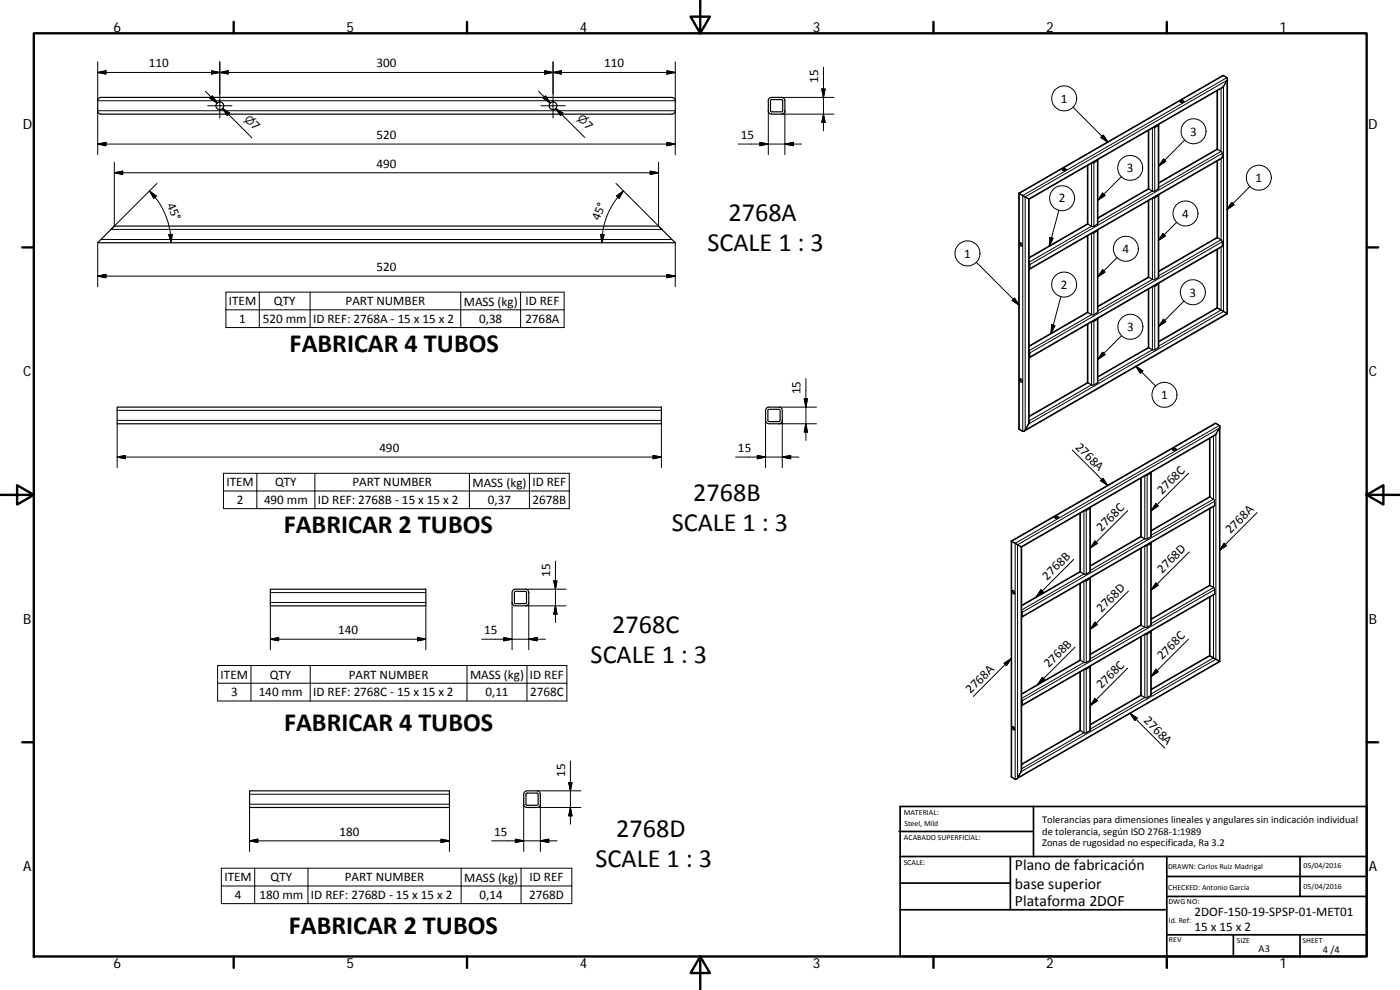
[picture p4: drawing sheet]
<svg xmlns="http://www.w3.org/2000/svg" width="420mm" height="297mm" viewBox="0 0 420 297" stroke-linecap="round" stroke-linejoin="round" font-family="sans-serif">
<g fill="none" stroke="#000" stroke-width=".36">
<path d="M29.6 29.5l.7-.3h171.3a1.01 1.01 0 0 1 1.1 1v3a1.09 1.09 0 0 1-1.1 1h-171.3a1.01 1.01 0 0 1-1-1v-3.1zM230.9 29.5l.7-.3h3a.94 .94 0 0 1 1 1v3a1.01 1.01 0 0 1-1 1h-3a1.01 1.01 0 0 1-1-1v-3.1zM231.4 30h3.4v3.5l-3.5-.1zM347.7 37.4l-.1 .3-1.2 .6h-.4M347.8 37.4v19.2l-1.5 .8-1.7-.9v-17.4M354.2 30.6l.5-.2 .6 .2M354.3 30.2a.47 .47 0 0 1 .7-.1 .47 .47 0 0 1 .1 .6 .47 .47 0 0 1-.6 .2 .47 .47 0 0 1-.2-.7zM365.2 27.2v17.5M368.4 23.6v70.5M305.7 58l61.3-35.4 1.3 .8-.1 .7-1.2 2.1-58.1 33.6M305.7 58v70.5l.2 .3 1.2 .7 .6-.5 1.2-2.3v-66.9M305.7 58l3.2 1.8"/>
<path d="M318.8 51l.6-.2 .5 .2M319 50.7a.47 .47 0 0 1 .6-.2 .47 .47 0 0 1 .2 .6 .47 .47 0 0 1-.7 .2 .47 .47 0 0 1-.1-.6zM329.5 47.9l-.2 .3-1.1 .7h-.4M329.5 48v19.1l-1.5 .8-1.6-.8v-17.4M344.7 56.6l-15.2 8.7M347.7 58.4v.3l-1.1 .7h-.6M347.8 58.5v24.6l-1.5 .8-1.7-.9v-22.8M347.8 54.8l17.4-10.1 1.5 1v1.8l-57.7 33.3M365.2 48.3v23M33.3 68.8l1-1h163.3l5.1 5h-173.4zM306.1 72.9a.54 .54 0 0 1 .6 .3 .54 .54 0 0 1-.2 .7 .74 .74 0 0 1-.4-1zM306.3 72.8l.1 .7 .4 .2"/>
<path d="M308.9 78.9l.2 .3v1.4l-.2 .2M326.4 67.2l-17.5 10.1M329.5 69l-.1 .2-1.6 .8M329.5 69.1v24.5l-1.5 .9-1.6-.9v-22.8M365.2 74.8v17.6M326.4 93.7l-17.5 10.1M329.5 95.5l-.2 .3-1.5 .7M329.5 95.6v19.1l-1.5 .9-1.6-.9v-17.4M344.7 83.1l-15.2 8.8M347.7 85v.2l-1.1 .7-.6 .1M347.8 85.1v19.1l-1.5 .8-1.7-.9v-17.3M347.8 81.3l17.4-10 1.5 .8v1.9l-57.7 33.4"/>
<path d="M365.2 92.4l3.2 1.7M365.2 92.4l-17.4 10M368.4 94.1l-61.1 35.3M306.1 113.7a.56 .56 0 0 1 .6 .3 .56 .56 0 0 1-.2 .7 .77 .77 0 0 1-.4-1zM306.3 113.6l.1 .7 .4 .3M308.9 105.4l.2 .5v1.3l-.2 .2M326.4 114.8l-17.5 10.1M344.7 104.2l-15.2 8.8M35.2 122.2h163.3v4.9h-163.3zM230.1 122.4l.7-.2h3l.6 .2 .4 .7v3l-.2 .7-.8 .3h-3l-.7-.2-.3-.8v-3zM230.5 122.9h3.5v3.5h-3.5zM351.9 134.7a.5 .5 0 0 1 .7-.3 .5 .5 0 0 1 .3 .7 .55 .55 0 0 1-.6 .1 .55 .55 0 0 1-.4-.5z"/>
<path d="M351.9 135l.6-.2 .5 .2M363 131.6v17.5M366.1 128v70.5M316.6 155.1a.57 .57 0 0 1 .6-.2 .57 .57 0 0 1 .4 .5 .57 .57 0 0 1-.6 .2 .57 .57 0 0 1-.4-.5zM316.6 155.4l.3-.2 .8 .2M327.2 152.2l-.1 .3-1.2 .7h-.4M327.2 152.3v19.1l-1.5 .9-1.6-.8v-17.4M345.5 141.7l-.1 .3-1.1 .6-.6 .1M345.5 159.2l17.4-10.1 1.5 .9v1.8l-57.7 33.4M345.5 141.8v19l-1.5 .9-1.6-.9v-17.3M363 152.7v22.9M81.1 176.8h46.7v5h-46.7z"/>
<path d="M154.1 177l.6-.2h3l.6 .2 .4 .8v3l-.2 .6-.8 .4h-3l-.6-.3-.4-.5v-3.2zM154.5 177.5h3.4v3.5h-3.4zM303.5 162.3l61-35.2 .4-.1 1.1 .7v.6l-1.5 2.4-57.9 33.4M303.5 162.3v70.6l.1 .3 1.2 .6 .5-.2 1.3-2.5v-67M303.5 162.3l3.1 1.8M303.8 177.2a.56 .56 0 0 1 .7 .3 .56 .56 0 0 1-.2 .7 .74 .74 0 0 1-.5-1zM304 177.2v.4l.5 .5M324.1 171.5l-17.5 10.1M327.2 173.4l-.1 .3-1.1 .6h-.5M327.2 173.4v24.5l-1.5 .9-1.6-.8v-22.9M342.4 161l-15.2 8.7M345.5 162.8l-.2 .3-1 .6-.6 .1"/>
<path d="M345.5 162.9v24.5l-1.5 .9-1.6-.9v-22.8M363 179.2v17.5M306.6 183.2l.2 1.7-.2 .3M324.1 198l-17.5 10.2M327.2 199.9l-.1 .3-1.1 .6-.5 .1M327.2 200v19l-1.5 .9-1.6-.8v-17.4M342.4 187.5l-15.2 8.8M345.5 189.3l-.2 .3-1.6 .7M345.5 185.7l17.4-10 1.6 .9-.1 1.8-57.7 33.3M345.5 189.4v19.1l-1.5 .9-1.6-.9v-17.4M363 196.7l3.1 1.8M363 196.7l-17.5 10.1"/>
<path d="M366.1 198.5l-61.1 35.2M303.8 218.1a.55 .55 0 0 1 .7 .2 .55 .55 0 0 1-.2 .7 .73 .73 0 0 1-.5-.9zM304 218l.1 .6 .4 .3M306.6 209.8l.2 1.7-.2 .2M324.1 219.1l-17.5 10.2M342.4 208.6l-15.2 8.7M74.9 237.3h60v5h-60zM157.4 237.7l.8-.4h3.2l.6 .4 .2 .6v3l-.4 .8-.6 .2h-3l-.6-.2-.4-.8v-3zM158 238h3.4l.1 3.4-.3 .2-3.2-.1z"/>
<circle cx="66" cy="31.7" r="1.18"/>
<circle cx="166" cy="31.7" r="1.16"/>
</g>
<g fill="none" stroke="#000" stroke-width=".3">
<path d="M29.3 18.6v11.6h173.4v-11.6M66 18.6v16.8M166 18.6v16.8M29.3 21.7l2.5-.5v1zM29.3 21.7h173.4M61.6 27.4l3.6 3.5M62.3 31.7h7.3M63 29.5l.7-.7 1.5 2.1zM63.5 21.2l2.5 .5-2.5 .5zM66 21.7l2.5-.5v1zM66.8 32.6l2.1 1.4-.7 .7zM68.6 34.3l-1.8-1.7 8.8 8.8"/>
<path d="M161.6 27.4l3.6 3.5M162.3 31.7h7.3M163.5 21.2l2.5 .5-2.5 .5zM163.7 28.8l1.5 2.1-2.2-1.4zM166 21.7l2.5-.5v1zM166.8 32.6l2.1 1.4-.7 .7zM168.6 34.3l-1.8-1.7 8.7 8.7M200.1 21.2l2.6 .5-2.6 .5zM230.6 33.2v13.2M234.6 29.2h15.7M234.6 34.2h15.7M235.6 33.2v13.2"/>
<path d="M246.6 26.7h1l-.5 2.5zM247.1 20.2v19M247.1 34.2l.5 2.5h-1zM322 32.2l10.5 10.5M344.8 39v17.7l-15.3 8.8M345.9 38.4v18.9l-16.4 9.4M346.6 38.3v19M347.6 37.7v19M365.4 27.2v17.6l-17.6 10.2M366.5 26.5v18.9l-18.7 10.8M367.2 22.7l-61.3 35.4v70.7M368.2 23.3l-61.3 35.4v70.7"/>
<path d="M29.3 43.2l2.5-.5v1zM29.3 43.2h173.4M29.3 46.4v-13.2h173.4v13.2M34.3 51.8l2.5-.4v.9zM34.3 51.8h163.3M34.3 48.7v19.1M44.9 57.3l2 1.5-.7 .7zM44.9 57.3a22 22 0 0 1 6.4 15.5M47.1 55l-13.8 13.8h165.3l-13.7-13.8M185 58.8l2.1-1.5-1.3 2.2zM187.1 57.3a22 22 0 0 0-6.5 15.5M195.1 51.4l2.5 .4-2.5 .5z"/>
<path d="M197.6 48.7v19.1M200.1 42.7l2.6 .5-2.6 .5zM221.6 43.2h18.9M228.1 42.7l2.5 .5-2.5 .5zM235.6 43.2l2.5-.5v1zM307.7 59.1l60.5-35v69.9l-60.5 35zM308.7 59.7l58.5-33.7v67.5l-58.5 33.7zM326.5 49.6v17.6l-17.6 10.2M327.6 49v18.9l-18.7 10.8M328.3 48.8v19.1M329.3 48.2v19M330.4 41.3l.7-.7 1.4 2.1z"/>
<path d="M330.9 57.9l.7 .8-2.1 1.4zM336.5 53l-7 7.1M345.9 59.5v24.3l-16.4 9.5M346.6 59.4v24.4M347.6 58.7v24.5M349.2 47.7l.7 .7-2.1 1.4zM355.5 42l-7.7 7.8M365.4 48.2v23.1l-17.6 10.2M366.5 47.6v24.3l-18.7 10.8M366.8 47.2l-57.7 33.4M366.8 46l-57.7 33.4M375.1 55.9l-6.9 7"/>
<path d="M29.3 72.8v13.2M30.3 71.9h171.3M50.7 70.4l1-.1-.4 2.5zM180.3 70.3l1 .1-.7 2.4zM202.7 72.8v13.2M293 78.7l12.9 12.9M315.1 71.2l.9 .3-1.1 2.3zM317.8 63.1l-2.9 10.7M326.5 70.7v23.1l-17.6 10.2M327.6 70.1v24.3l-18.7 10.8M328.3 69.9v24.5M329.3 69.3v24.5"/>
<path d="M335.2 77.3l-5.7 5.8M344.8 60.1v23.1l-15.3 8.9M349 70.1l.7 .7-2.1 1.4zM353.1 66.7l-5.5 5.5M365.4 74.8v17.6l-17.6 10.2M366.5 74.2v18.8l-18.7 10.8M366.8 73.8l-57.7 33.3M366.8 72.6l-57.7 33.3M369.6 60.7l.8 .7-2.2 1.5zM29.3 82.8l2.5-.5v1zM29.3 82.8h173.4M67.8 87.7h101.5v10.6h-101.5z"/>
<path d="M67.8 93h101.5M77.8 87.7v10.6M93.1 87.7v10.6M138.3 87.7v10.6M156.2 87.7v10.6M200.1 82.3l2.6 .5-2.6 .5zM303.8 90.1l.7-.6 1.4 2.1zM315.6 97.5l1 .2-1.2 2.3zM318.4 89l-3 11M326.5 97.2v17.7l-17.6 10.2M327.6 96.6v18.9l-18.7 10.8M328.3 96.4v19.1"/>
<path d="M329.3 95.8v19.1M330.9 80.9l.7 .7-2.1 1.5zM344.8 86.7v17.6l-15.3 8.9M345.9 86v18.9l-16.4 9.5M346.6 85.9v19M347.6 85.3v19M349.2 95.8l.7 .7-2.1 1.4zM355.3 90.3l-7.5 7.6M241.4 119.7h.9l-.4 2.5zM241.9 113.6v18.5M330.9 105.7l.7 .7-2.1 1.4zM336.6 100.7l-7.1 7.1"/>
<path d="M340.9 109.9l5.9 5.9M340.9 109.9l2.1 1.4-.7 .7zM35.2 137.1l2.4-.4v.9zM35.2 137.1h163.3M35.2 127.1v13.2M35.2 123.1h163.3M35.2 126.1h163.3M196 136.7l2.5 .4-2.5 .5zM198.5 127.1v13.2M220.7 137.1h19.1M227.3 136.7l2.5 .4-2.5 .5zM229.8 126.1v14.2"/>
<path d="M233.8 122.2h11.2M233.8 127.1h11.2M234.8 126.1v14.2M234.8 137.1l2.5-.4v.9zM241.9 127.1l.4 2.5h-.9zM321.8 135l10.6 10.6M363.1 131.5v17.6l-17.6 10.2M364.2 130.9v18.9l-18.7 10.8M364.9 127l-61.3 35.4v70.8M366 127.7l-61.3 35.3v70.8M67.1 142h103.7v10.6h-103.7zM67.1 147.3h103.7"/>
<path d="M77.1 142v10.6M94.5 142v10.6M140.9 142v10.6M158.9 142v10.6M324.3 153.9v17.7l-17.7 10.2M325.3 153.3v18.9l-18.7 10.8M326 153.2v19M327.1 152.5v19.1M330.3 144.2l.7-.7 1.4 2.1zM338.4 153.2l-11.2 11.2M342.5 143.4v17.7l-15.3 8.8M343.6 142.8v18.9l-16.4 9.4"/>
<path d="M344.3 142.6v19.1M345.3 142v19.1M346.9 151.1l.7 .7-2.1 1.4zM356.7 142l-11.2 11.2M363.1 152.6v23.1l-17.6 10.2M364.2 152v24.3l-18.7 10.8M364.5 151.6l-57.7 33.3M364.5 150.4l-57.7 33.3M377.3 153.8l-11.3 11.3M81.1 177.8h46.7M157.7 176.8h12.2M166.2 174.3h1l-.5 2.5z"/>
<path d="M166.7 168.4v18.4M305.4 163.4l60.6-34.9v69.9l-60.6 35zM306.4 164l58.5-33.7v67.5l-58.5 33.7zM312.4 177l.7 .7-2.1 1.4zM322.2 167.9l-11.2 11.2M324.3 175v23.1l-17.7 10.2M325.3 174.4v24.4l-18.7 10.8M326 174.3v24.5M327.1 173.7v24.4M328.6 162.3l.7 .7-2.1 1.4zM338.7 177.4l-11.5 11.4M342.5 164.5v23.1l-15.3 8.8"/>
<path d="M343.6 163.9v24.3l-16.4 9.5M344.3 163.7v24.5M345.3 163.1v24.5M346.9 174.9l.7 .7-2.1 1.4zM356.9 165.6l-11.4 11.4M363.1 179.1v17.7l-17.6 10.2M364.2 178.5v18.9l-18.7 10.8M364.5 178.1l-57.7 33.4M364.5 176.9l-57.7 33.3M367.4 163l.7 .7-2.1 1.4zM65.3 199.7h104.8v10.6h-104.8zM75.3 199.7v10.6"/>
<path d="M81.1 180.8h46.7M81.1 181.8v13.2M81.1 191.8l2.5-.5v1zM81.1 191.8h46.7M93.1 199.7v10.6M125.3 191.3l2.5 .5-2.5 .5zM127.8 181.8v13.2M140.2 199.7v10.6M144.5 191.8h19.2M151.2 191.3l2.5 .5-2.5 .5zM153.7 180.8v14.2M157.7 181.8h12.2"/>
<path d="M158.1 199.7v10.6M158.7 191.8l2.5-.5v1zM158.7 180.8v14.2M166.7 181.8l.5 2.5h-1zM301.3 199l2.2-1.4-1.4 2.1zM303.5 197.6l-11.4 11.4M322.7 194.1l-11.3 11.3M328.6 186.7l.7 .7-2.1 1.4zM342.5 191v17.7l-15.3 8.8M343.6 190.4v18.9l-16.4 9.4M344.3 190.2v19.1M345.3 189.6v19.1"/>
<path d="M356.7 191.8l-11.2 11.2M65.3 205h104.8M312.8 203.2l.7 .8-2.1 1.4zM324.3 201.6v17.6l-17.7 10.2M325.3 201v18.9l-18.7 10.8M326 200.8v19.1M327.1 200.2v19M328.6 209.6l.7 .7-2.1 1.4zM338.4 200.5l-11.2 11.2M339.2 214l10.4 10.5M339.2 214l2.1 1.5-.7 .7zM346.9 200.9l.7 .6-2.1 1.5z"/>
<path d="M74.9 238.3h60M161.2 237.3h13.2M170.7 234.8h1l-.5 2.5zM171.2 228.3v19M74.9 241.3h60M74.9 252.3l2.5-.5v1zM74.9 252.3h60M74.9 242.3v13.2M132.4 251.8l2.5 .5-2.5 .5zM134.9 242.3v13.2M147.5 252.3h19.7M154.7 251.8l2.5 .5-2.5 .5z"/>
<path d="M157.2 241.3v14.2M161.2 242.3h13.2M162.2 252.3l2.5-.5v1zM162.2 241.3v14.2M171.2 242.3l.5 2.5h-1zM66.4 260.5h105.2v10.6h-105.2zM66.4 265.8h105.2M76.4 260.5v10.6M92.4 260.5v10.6M138.4 260.5v10.6M156.4 260.5v10.6"/>
<circle cx="319.4" cy="29.5" r="3.7"/>
<circle cx="358.2" cy="39.4" r="3.8"/>
<circle cx="318.7" cy="59.5" r="3.8"/>
<circle cx="339.2" cy="50.4" r="3.7"/>
<circle cx="377.8" cy="53.3" r="3.8"/>
<circle cx="290.4" cy="76" r="3.7"/>
<circle cx="337.9" cy="74.6" r="3.7"/>
<circle cx="355.8" cy="64" r="3.8"/>
<circle cx="319.4" cy="85.4" r="3.8"/>
<circle cx="339.2" cy="98" r="3.8"/>
<circle cx="358" cy="87.7" r="3.7"/>
<circle cx="349.5" cy="118.5" r="3.8"/>
</g>
<g fill="none" stroke="#000" stroke-width=".71">
<path d="M10.1 10h400.1v277h-400.1zM70.1 6.6v3.4M140.2 6.6v3.4M207.3 5h5.8l-2.9 5zM210.2 0v10M280.2 6.6v3.4M350.2 6.6v3.4M6.7 74.2h3.4M410.2 74.2h3.4M.2 148.5h9.9M5.1 145.6l5 2.9-5 2.9zM410.2 148.5l5-2.9v5.8z"/>
<path d="M410.2 148.5h9.9M6.7 222.7h3.4M410.2 222.7h3.4M70.1 287v3.4M140.2 287v3.4M210.2 287l2.9 5h-5.8zM210.2 287v10M280.2 287v3.4M350.2 287v3.4"/>
</g>
<g fill="none" stroke="#000" stroke-width=".51">
<path d="M269.8 249.5h40.4M270.1 257h140.1M270.1 242h140.1v45h-140.1zM303.2 257v16M310.2 242v15M350.2 257v30M390.2 257v12M270.1 273h80.1M270.1 265h33.1M350.2 269h60M350.2 263h60M350.2 280.5h60"/>
<path d="M370.2 280.5v6.5M390.2 280.5v6.5"/>
</g>
<g fill="#000" stroke="#000" stroke-width=".3">
<path d="M29.3 21.7l2.5-.5v1zM63 29.5l.7-.7 1.5 2.1zM63.5 21.2l2.5 .5-2.5 .5zM66 21.7l2.5-.5v1zM66.8 32.6l2.1 1.4-.7 .7zM163.7 28.8l1.5 2.1-2.2-1.4zM163.5 21.2l2.5 .5-2.5 .5zM166 21.7l2.5-.5v1zM166.8 32.6l2.1 1.4-.7 .7zM200.1 21.2l2.6 .5-2.6 .5zM246.6 26.7h1l-.5 2.5zM247.1 34.2l.5 2.5h-1z"/>
<path d="M29.3 43.2l2.5-.5v1zM34.3 51.8l2.5-.4v.9zM44.9 57.3l2 1.5-.7 .7zM185 58.8l2.1-1.5-1.3 2.2zM195.1 51.4l2.5 .4-2.5 .5zM200.1 42.7l2.6 .5-2.6 .5zM228.1 42.7l2.5 .5-2.5 .5zM235.6 43.2l2.5-.5v1zM330.4 41.3l.7-.7 1.4 2.1zM330.9 57.9l.7 .8-2.1 1.4zM349.2 47.7l.7 .7-2.1 1.4zM50.7 70.4l1-.1-.4 2.5z"/>
<path d="M180.3 70.3l1 .1-.7 2.4zM315.1 71.2l.9 .3-1.1 2.3zM349 70.1l.7 .7-2.1 1.4zM369.6 60.7l.8 .7-2.2 1.5zM29.3 82.8l2.5-.5v1zM200.1 82.3l2.6 .5-2.6 .5zM303.8 90.1l.7-.6 1.4 2.1zM315.6 97.5l1 .2-1.2 2.3zM330.9 80.9l.7 .7-2.1 1.5zM349.2 95.8l.7 .7-2.1 1.4zM241.4 119.7h.9l-.4 2.5zM330.9 105.7l.7 .7-2.1 1.4z"/>
<path d="M340.9 109.9l2.1 1.4-.7 .7zM35.2 137.1l2.4-.4v.9zM196 136.7l2.5 .4-2.5 .5zM227.3 136.7l2.5 .4-2.5 .5zM234.8 137.1l2.5-.4v.9zM241.9 127.1l.4 2.5h-.9zM330.3 144.2l.7-.7 1.4 2.1zM346.9 151.1l.7 .7-2.1 1.4zM166.2 174.3h1l-.5 2.5zM312.4 177l.7 .7-2.1 1.4zM328.6 162.3l.7 .7-2.1 1.4zM346.9 174.9l.7 .7-2.1 1.4z"/>
<path d="M367.4 163l.7 .7-2.1 1.4zM81.1 191.8l2.5-.5v1zM125.3 191.3l2.5 .5-2.5 .5zM151.2 191.3l2.5 .5-2.5 .5zM158.7 191.8l2.5-.5v1zM166.7 181.8l.5 2.5h-1zM301.3 199l2.2-1.4-1.4 2.1zM328.6 186.7l.7 .7-2.1 1.4zM312.8 203.2l.7 .8-2.1 1.4zM328.6 209.6l.7 .7-2.1 1.4zM339.2 214l2.1 1.5-.7 .7zM346.9 200.9l.7 .6-2.1 1.5z"/>
<path d="M170.7 234.8h1l-.5 2.5zM74.9 252.3l2.5-.5v1zM132.4 251.8l2.5 .5-2.5 .5zM154.7 251.8l2.5 .5-2.5 .5zM162.2 252.3l2.5-.5v1zM171.2 242.3l.5 2.5h-1z"/>
</g>
<g font-size="7.9">
<text x="218.6" y="66.3">2768A</text>
<text x="212.3" y="75.3">SCALE 1 : 3</text>
<text x="86.9" y="105.5">FABRICAR 4 TUBOS</text>
<text x="208.1" y="150.3">2768B</text>
<text x="85.1" y="160.1">FABRICAR 2 TUBOS</text>
<text x="201.6" y="159.3">SCALE 1 : 3</text>
<text x="183.8" y="189.8">2768C</text>
<text x="177.3" y="198.8">SCALE 1 : 3</text>
<text x="85.2" y="219.2">FABRICAR 4 TUBOS</text>
<text x="184.9" y="251">2768D</text>
<text x="178.7" y="260.1">SCALE 1 : 3</text>
<text x="86.6" y="280.2">FABRICAR 2 TUBOS</text>
</g>
<g font-size="4.7">
<text x="304.6" y="261.2">Plano de fabricación</text>
<text x="304.6" y="266.6">base superior</text>
<text x="304.6" y="272">Plataforma 2DOF</text>
</g>
<g font-size="4.2">
<text x="34" y="9.6">6</text>
<text x="104" y="9.6">5</text>
<text x="174" y="9.6">4</text>
<text x="244" y="9.6">3</text>
<text x="314" y="9.6">2</text>
<text x="384" y="9.6">1</text>
<text x="6.8" y="38.7">D</text>
<text x="410.6" y="38.7">D</text>
<text x="7" y="112.9">C</text>
<text x="410.8" y="112.9">C</text>
<text x="7" y="187.1">B</text>
<text x="410.8" y="187.1">B</text>
<text x="7" y="261.3">A</text>
<text x="410.8" y="261.3">A</text>
<text x="34" y="290.4">6</text>
<text x="104" y="290.4">5</text>
<text x="174" y="290.4">4</text>
<text x="244" y="290.4">3</text>
<text x="314" y="290.4">2</text>
<text x="384" y="290.4">1</text>
</g>
<g font-size="3.9">
<text x="44.7" y="20.2">110</text>
<text x="113" y="20.2">300</text>
<text x="181.3" y="20.2">110</text>
<text x="245.6" y="24.9" transform="rotate(-90 245.6 24.9)">15</text>
<text x="318.4" y="30.8">1</text>
<text x="75.2" y="37.9" transform="rotate(45 75.2 37.9)">7</text>
<text x="113" y="41.7">520</text>
<text x="175.1" y="37.8" transform="rotate(45 175.1 37.8)">7</text>
<text x="222.3" y="41.7">15</text>
<text x="357.2" y="40.7">3</text>
<text x="113" y="50.3">490</text>
<text x="338.2" y="51.6">3</text>
<text x="376.8" y="54.6">1</text>
<text x="50.1" y="61.4" transform="rotate(67 50.1 61.4)">45°</text>
<text x="317.7" y="60.7">2</text>
<text x="354.8" y="65.3">4</text>
<text x="179.9" y="66.3" transform="rotate(-68 179.9 66.3)">45°</text>
<text x="289.4" y="77.3">1</text>
<text x="336.9" y="75.9">4</text>
<text x="113" y="81.3">520</text>
<text x="318.4" y="86.7">2</text>
<text x="357" y="89">3</text>
<text x="68.7" y="91.6">ITEM</text>
<text x="82.2" y="91.6">QTY</text>
<text x="103.7" y="91.6">PART NUMBER</text>
<text x="139.2" y="91.7">MASS (kg)</text>
<text x="157.7" y="91.6">ID REF</text>
<text x="71.8" y="96.9">1</text>
<text x="78.9" y="96.9">520 mm</text>
<text x="94" y="96.9">ID REF: 2768A ‐ 15 x 15 x 2</text>
<text x="143.8" y="96.9">0,38</text>
<text x="157.7" y="96.9">2768A</text>
<text x="338.2" y="99.3">3</text>
<text x="240.3" y="118.3" transform="rotate(-90 240.3 118.3)">15</text>
<text x="348.5" y="119.7">1</text>
<text x="113.8" y="135.6">490</text>
<text x="221.5" y="135.6">15</text>
<text x="322.5" y="134.3" transform="rotate(45 322.5 134.3)">2768A</text>
<text x="68" y="145.9">ITEM</text>
<text x="82.6" y="145.9">QTY</text>
<text x="105.8" y="145.9">PART NUMBER</text>
<text x="141.8" y="146">MASS (kg)</text>
<text x="159.8" y="145.9">ID REF</text>
<text x="348.8" y="148.4" transform="rotate(-45 348.8 148.4)">2768C</text>
<text x="71.1" y="151.2">2</text>
<text x="79.2" y="151.2">490 mm</text>
<text x="95.4" y="151.2">ID REF: 2768B ‐ 15 x 15 x 2</text>
<text x="146.4" y="151.2">0,37</text>
<text x="159.8" y="151.2">2678B</text>
<text x="330.5" y="159.6" transform="rotate(-45 330.5 159.6)">2768C</text>
<text x="369.3" y="160.3" transform="rotate(-45 369.3 160.3)">2768A</text>
<text x="165.1" y="173.1" transform="rotate(-90 165.1 173.1)">15</text>
<text x="348.8" y="172.2" transform="rotate(-45 348.8 172.2)">2768D</text>
<text x="314.3" y="174.3" transform="rotate(-45 314.3 174.3)">2768B</text>
<text x="330.5" y="184" transform="rotate(-45 330.5 184)">2768D</text>
<text x="101.5" y="190.2">140</text>
<text x="145.3" y="190.2">15</text>
<text x="66.2" y="203.6">ITEM</text>
<text x="81" y="203.6">QTY</text>
<text x="104.7" y="203.6">PART NUMBER</text>
<text x="141.1" y="203.7">MASS (kg)</text>
<text x="159" y="203.6">ID REF</text>
<text x="314.7" y="200.5" transform="rotate(-45 314.7 200.5)">2768B</text>
<text x="348.8" y="198.1" transform="rotate(-45 348.8 198.1)">2768C</text>
<text x="69.3" y="208.9">3</text>
<text x="77.6" y="208.9">140 mm</text>
<text x="94" y="208.9">ID REF: 2768C ‐ 15 x 15 x 2</text>
<text x="145.7" y="208.9">0,11</text>
<text x="159.1" y="208.9">2768C</text>
<text x="291.3" y="208.2" transform="rotate(-45 291.3 208.2)">2768A</text>
<text x="330.5" y="206.8" transform="rotate(-45 330.5 206.8)">2768C</text>
<text x="343.1" y="216.5" transform="rotate(45 343.1 216.5)">2768A</text>
<text x="169.6" y="233.1" transform="rotate(-90 169.6 233.1)">15</text>
<text x="101.9" y="250.7">180</text>
<text x="148.3" y="250.7">15</text>
<text x="67.3" y="264.4">ITEM</text>
<text x="70.5" y="269.7">4</text>
<text x="77.9" y="269.7">180 mm</text>
<text x="81.2" y="264.4">QTY</text>
<text x="93.3" y="269.7">ID REF: 2768D ‐ 15 x 15 x 2</text>
<text x="103.5" y="264.4">PART NUMBER</text>
<text x="139.3" y="264.5">MASS (kg)</text>
<text x="143.9" y="269.7">0,14</text>
<text x="158.8" y="269.7">2768D</text>
<text x="158.9" y="264.4">ID REF</text>
<text x="358.5" y="274.9">2DOF‐150‐19‐SPSP‐01‐MET01</text>
<text x="358.5" y="279.4">15 x 15 x 2</text>
</g>
<g font-size="3.3">
<text x="73.2" y="35.9" transform="rotate(45 73.2 35.9)">⌀</text>
<text x="173.1" y="35.8" transform="rotate(45 173.1 35.8)">⌀</text>
</g>
<g font-size="3.1">
<text x="312.8" y="246.8">Tolerancias para dimensiones lineales y angulares sin indicación individual</text>
<text x="312.8" y="250.4">de tolerancia, según ISO 2768‐1:1989</text>
<text x="312.8" y="254">Zonas de rugosidad no especificada, Ra 3.2</text>
<text x="377.7" y="285.6">A3</text>
<text x="397" y="285.9">4 /4</text>
</g>
<g font-size="2.4">
<text x="271.2" y="244.4">MATERIAL:</text>
<text x="271.3" y="251.9">ACABADO SUPERFICIAL:</text>
<text x="271.4" y="247.9">Steel, Mild</text>
<text x="271.2" y="259.7">SCALE:</text>
<text x="350.6" y="260.8">DRAWN: Carlos Ruiz Madrigal</text>
<text x="391.2" y="260.6">05/04/2016</text>
<text x="350.6" y="267">CHECKED: Antonio García</text>
<text x="391.2" y="266.6">05/04/2016</text>
<text x="350.7" y="271.4">DWG NO:</text>
<text x="350.8" y="276.8">Id. Ref:</text>
<text x="350.8" y="282.8">REV</text>
<text x="371.2" y="282.9">SIZE</text>
<text x="390.9" y="282.9">SHEET</text>
</g>
</svg>
